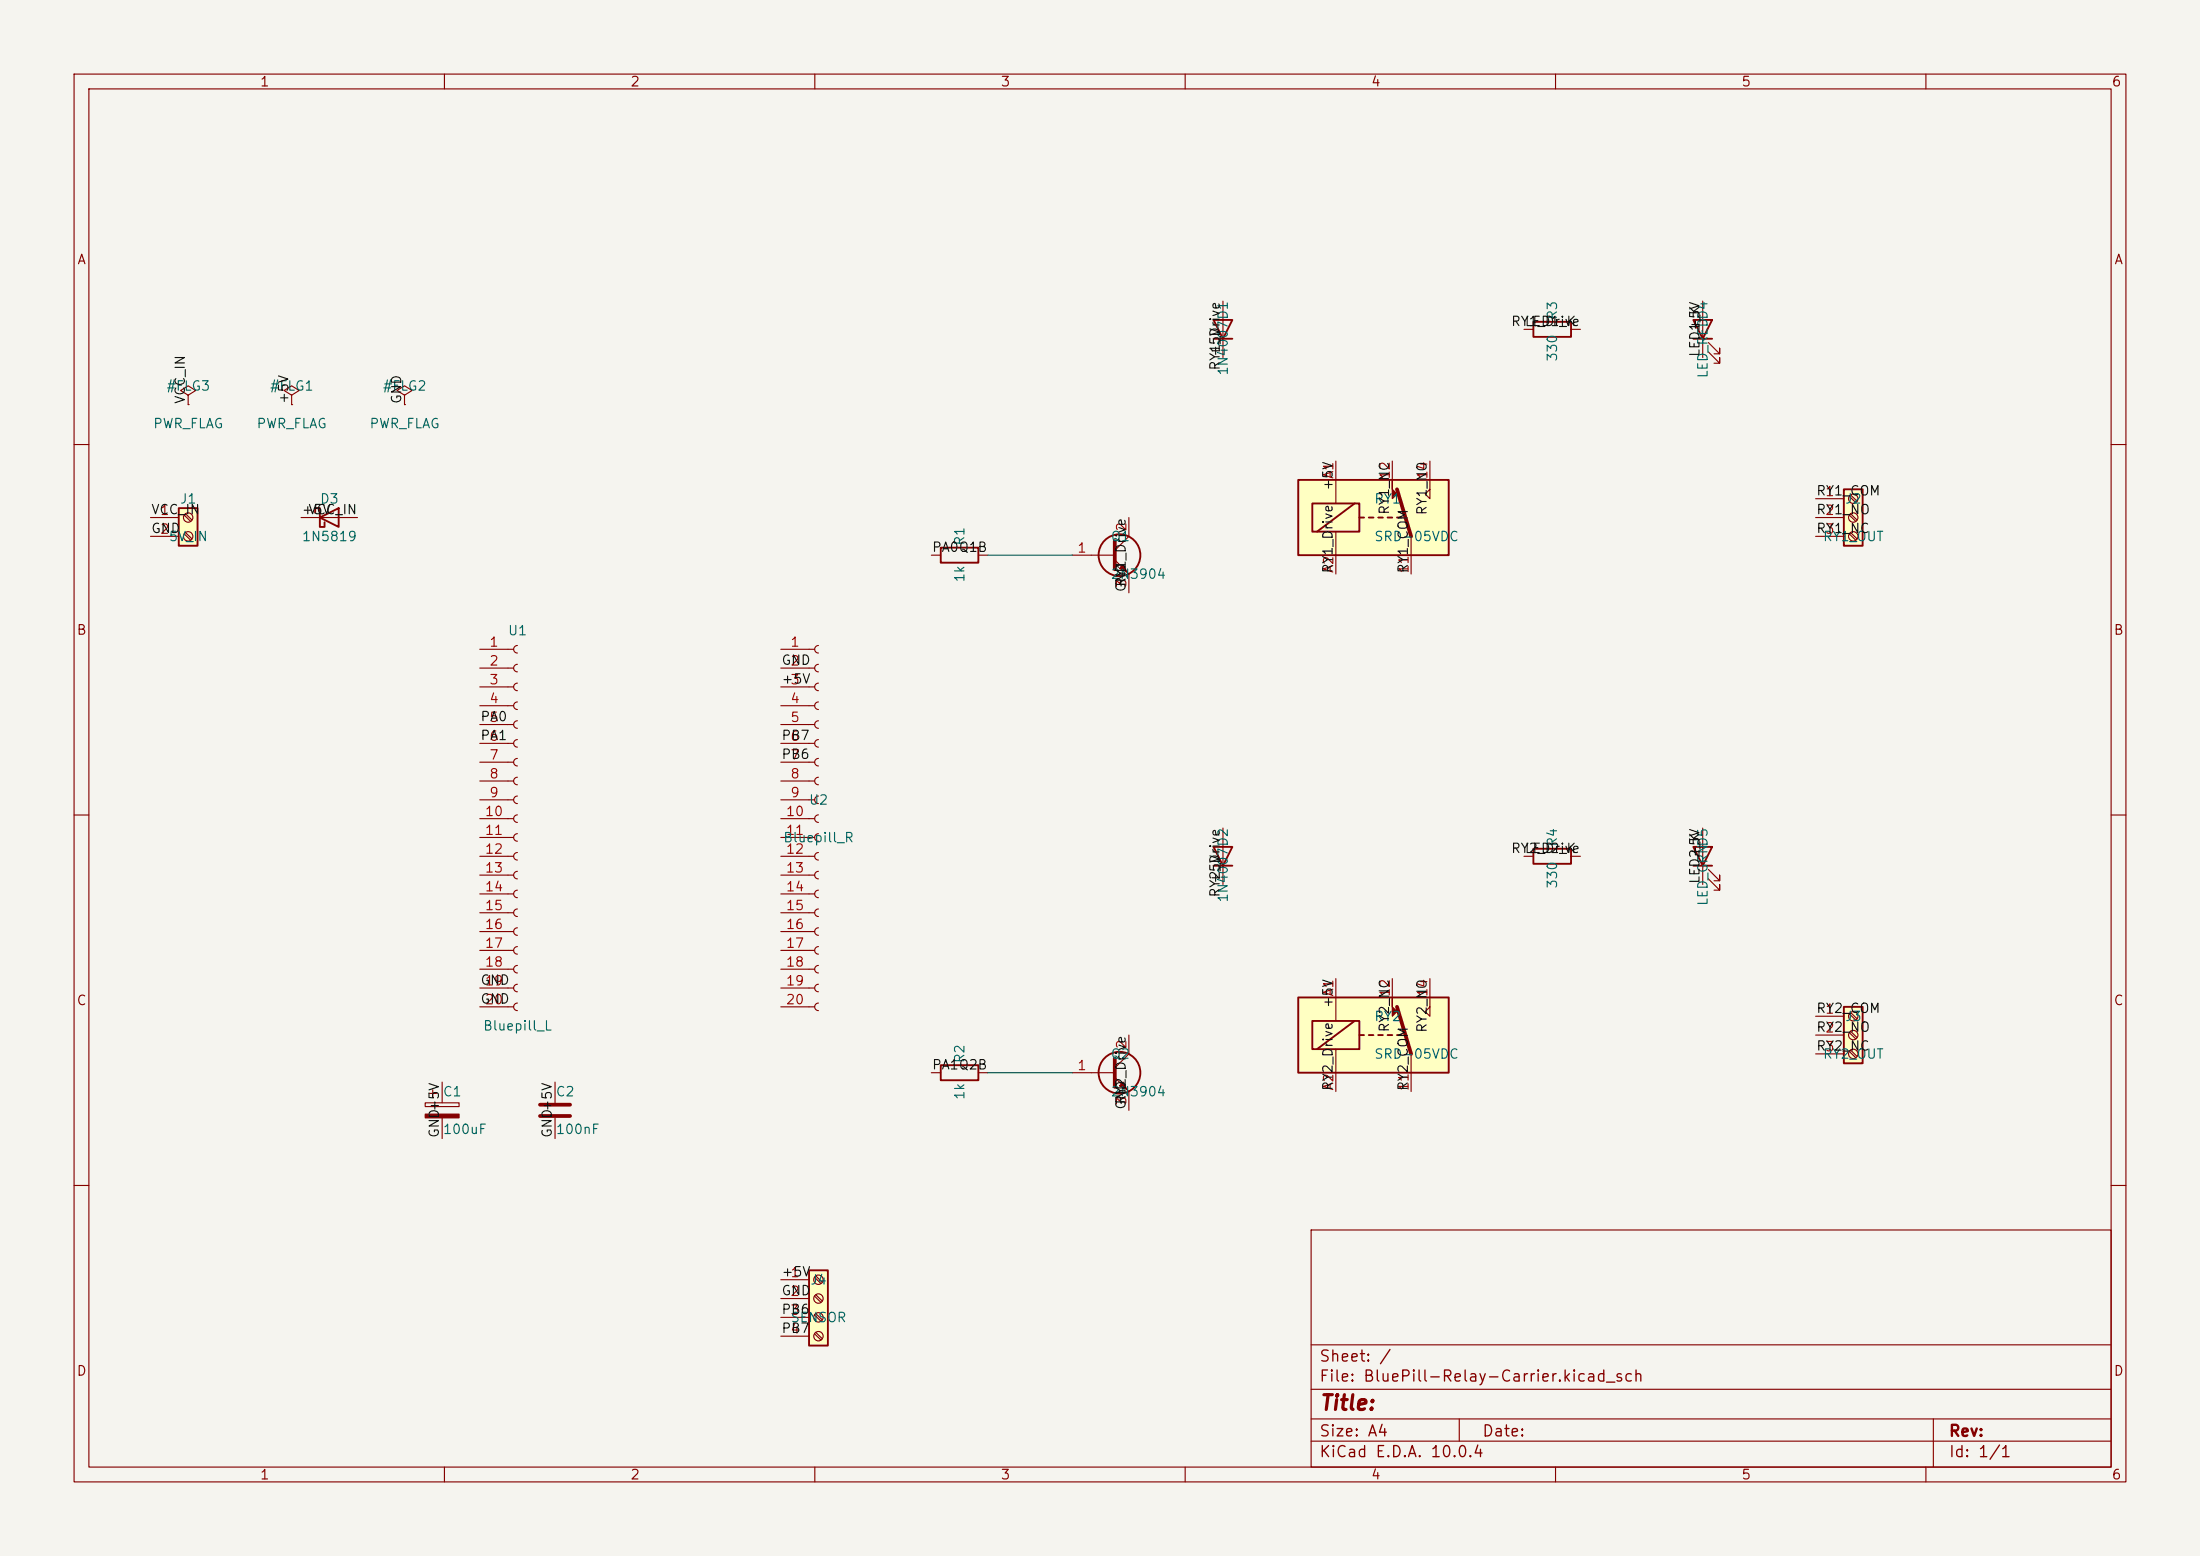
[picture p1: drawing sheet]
<svg xmlns="http://www.w3.org/2000/svg" width="297mm" height="210mm" viewBox="0 0 297 210" stroke-linecap="round" stroke-linejoin="round" font-family="sans-serif">
<path d="M0 0h297v210h-297z" fill="#f5f4ef" stroke="#f5f4ef" stroke-width=".14"/>
<g fill="none" stroke="#840000" stroke-width=".15">
<path d="M10 10h277v190h-277zM12 12h273v186h-273zM60 10v2M110 10v2M160 10v2M210 10v2M260 10v2M10 60h2M40.6 69.9h7.7M125.7 74.9h1.3M132.1 74.9h1.2M144.8 74.9h5.7"/>
<path d="M150.5 75.6l1.9 1.9v2.5M152.4 69.9v2.5l-1.9 1.9M285 60h2M10 110h2M285 110h2M10 160h2M177 166h108v32h-108zM285 160h2M60 198v2M110 198v2M160 198v2M177 194.5h108"/>
<path d="M177 191.5h108M177 187.5h108M177 181.5h108M197 191.5v3M210 198v2M260 198v2M261 191.5v6.5"/>
</g>
<g fill="none" stroke="#840000" stroke-width=".25">
<path d="M42.5 69.2v-.6h.7v2.5h.6v-.6M43.2 69.9l2.5-1.3v2.5zM127 73.9h5.1v2h-5.1z"/>
<circle cx="151.1" cy="74.9" r="2.82"/>
</g>
<path d="M150.5 73v3.8" fill="none" stroke="#840000" stroke-width=".51"/>
<path d="M151.1 76.7l.5-.5 .5 1z" fill="#840000" stroke="#840000" stroke-width=".15"/>
<path d="M24.1 68.6h2.6v5.1h-2.6z" fill="#ffffc2"/>
<path d="M24.1 68.6h2.6v5.1h-2.6zM127 143.8h5.1v2h-5.1z" fill="none" stroke="#840000" stroke-width=".25"/>
<g fill="none" stroke="#840000" stroke-width=".15">
<path d="M25.4 53.3l1-.6-1-.6-1 .6 1 .6v1.3M25.4 54.6h.1M20.3 69.9h3.8M20.3 72.4h3.8M24.9 69.5l.8 .9M24.9 72.1l.8 .8M25 69.3l.9 .9M25 71.9l.9 .8M64.8 87.6h4.5M64.8 90.2h4.5M64.8 92.7h4.5M64.8 95.3h4.5"/>
<path d="M64.8 97.8h4.5M69.8 87.1a.51 .51 0 0 0-.5 .5 .51 .51 0 0 0 .5 .5M69.8 89.7a.51 .51 0 0 0-.5 .5 .51 .51 0 0 0 .5 .5M69.8 92.2a.51 .51 0 0 0-.5 .5 .51 .51 0 0 0 .5 .5M69.8 94.7a.51 .51 0 0 0-.5 .6 .51 .51 0 0 0 .5 .5M69.8 97.3a.51 .51 0 0 0-.5 .5 .51 .51 0 0 0 .5 .5M69.8 99.8a.51 .51 0 0 0-.5 .5 .51 .51 0 0 0 .5 .5M64.8 100.3h4.5M64.8 102.9h4.5M64.8 105.4h4.5M64.8 108h4.5M64.8 110.5h4.5"/>
<path d="M64.8 113h4.5M64.8 115.6h4.5M64.8 118.1h4.5M69.8 102.4a.51 .51 0 0 0-.5 .5 .51 .51 0 0 0 .5 .5M69.8 104.9a.51 .51 0 0 0-.5 .5 .51 .51 0 0 0 .5 .5M69.8 107.4a.51 .51 0 0 0-.5 .6 .51 .51 0 0 0 .5 .5M69.8 110a.51 .51 0 0 0-.5 .5 .51 .51 0 0 0 .5 .5M69.8 112.5a.51 .51 0 0 0-.5 .5 .51 .51 0 0 0 .5 .5M69.8 115.1a.51 .51 0 0 0-.5 .5 .51 .51 0 0 0 .5 .5M69.8 117.6a.51 .51 0 0 0-.5 .5 .51 .51 0 0 0 .5 .5M64.8 120.7h4.5M64.8 123.2h4.5"/>
<path d="M64.8 125.7h4.5M64.8 128.3h4.5M64.8 130.8h4.5M64.8 133.4h4.5M64.8 135.9h4.5M69.8 120.1a.51 .51 0 0 0-.5 .6 .51 .51 0 0 0 .5 .5M69.8 122.7a.51 .51 0 0 0-.5 .5 .51 .51 0 0 0 .5 .5M69.8 125.2a.51 .51 0 0 0-.5 .5 .51 .51 0 0 0 .5 .5M69.8 127.8a.51 .51 0 0 0-.5 .5 .51 .51 0 0 0 .5 .5M69.8 130.3a.51 .51 0 0 0-.5 .5 .51 .51 0 0 0 .5 .5M69.8 132.8a.51 .51 0 0 0-.5 .6 .51 .51 0 0 0 .5 .5M69.8 135.4a.51 .51 0 0 0-.5 .5 .51 .51 0 0 0 .5 .5"/>
<path d="M57.4 148.8h4.6v.6h-4.6zM57.9 147.6h1M58.4 147.1v1M59.7 146.1v2.7M59.7 150.9v2.8M125.7 144.8h1.3M132.1 144.8h1.2"/>
<circle cx="25.4" cy="72.4" r=".63"/>
<circle cx="25.4" cy="69.8" r=".63"/>
</g>
<path d="M57.4 150.4h4.6v.5h-4.6z" fill="#840000" stroke="#840000" stroke-width=".15"/>
<path d="M109.2 171.5h2.6v10.1h-2.6z" fill="#ffffc2"/>
<g fill="none" stroke="#840000" stroke-width=".25">
<path d="M109.2 171.5h2.6v10.1h-2.6z"/>
<circle cx="151.1" cy="144.8" r="2.82"/>
</g>
<g fill="none" stroke="#840000" stroke-width=".15">
<path d="M39.4 53.3l1-.6-1-.6-1 .6 1 .6v1.3M39.4 54.6h.1M54.6 53.3l1-.6-1-.6-1 .6 1 .6v1.3M54.6 54.6h.1M105.4 87.6h4.6M105.4 90.2h4.6M105.4 92.7h4.6M105.4 95.3h4.6M105.4 97.8h4.6M110.5 87.1a.51 .51 0 0 0-.5 .5 .51 .51 0 0 0 .5 .5M110.5 89.7a.51 .51 0 0 0-.5 .5 .51 .51 0 0 0 .5 .5M110.5 92.2a.51 .51 0 0 0-.5 .5 .51 .51 0 0 0 .5 .5"/>
<path d="M110.5 94.7a.51 .51 0 0 0-.5 .6 .51 .51 0 0 0 .5 .5M110.5 97.3a.51 .51 0 0 0-.5 .5 .51 .51 0 0 0 .5 .5M110.5 99.8a.51 .51 0 0 0-.5 .5 .51 .51 0 0 0 .5 .5M105.4 100.3h4.6M105.4 102.9h4.6M105.4 105.4h4.6M105.4 108h4.6M105.4 110.5h4.6M105.4 113h4.6M105.4 115.6h4.6M105.4 118.1h4.6M110.5 102.4a.51 .51 0 0 0-.5 .5 .51 .51 0 0 0 .5 .5"/>
<path d="M110.5 104.9a.51 .51 0 0 0-.5 .5 .51 .51 0 0 0 .5 .5M110.5 107.4a.51 .51 0 0 0-.5 .6 .51 .51 0 0 0 .5 .5M110.5 110a.51 .51 0 0 0-.5 .5 .51 .51 0 0 0 .5 .5M110.5 112.5a.51 .51 0 0 0-.5 .5 .51 .51 0 0 0 .5 .5M110.5 115.1a.51 .51 0 0 0-.5 .5 .51 .51 0 0 0 .5 .5M110.5 117.6a.51 .51 0 0 0-.5 .5 .51 .51 0 0 0 .5 .5M105.4 120.7h4.6M105.4 123.2h4.6M105.4 125.7h4.6M105.4 128.3h4.6M105.4 130.8h4.6M105.4 133.4h4.6"/>
<path d="M105.4 135.9h4.6M110.5 120.1a.51 .51 0 0 0-.5 .6 .51 .51 0 0 0 .5 .5M110.5 122.7a.51 .51 0 0 0-.5 .5 .51 .51 0 0 0 .5 .5M110.5 125.2a.51 .51 0 0 0-.5 .5 .51 .51 0 0 0 .5 .5M110.5 127.8a.51 .51 0 0 0-.5 .5 .51 .51 0 0 0 .5 .5M110.5 130.3a.51 .51 0 0 0-.5 .5 .51 .51 0 0 0 .5 .5M110.5 132.8a.51 .51 0 0 0-.5 .6 .51 .51 0 0 0 .5 .5M110.5 135.4a.51 .51 0 0 0-.5 .5 .51 .51 0 0 0 .5 .5M152.4 139.7v2.5l-1.9 1.9M74.9 146.1v2.7M74.9 150.9v2.8M144.8 144.8h5.7"/>
<path d="M150.5 145.4l1.9 1.9v2.6M105.4 172.7h3.8M105.4 175.3h3.8M105.4 177.8h3.8M110 172.4l.8 .8M110 174.9l.8 .9M110 177.5l.8 .8M110.1 172.2l.9 .9M110.1 174.8l.9 .8M110.1 177.3l.9 .8M110.1 179.8l.9 .9M105.4 180.3h3.8"/>
<path d="M110 180l.8 .8"/>
<circle cx="110.5" cy="175.3" r=".63"/>
<circle cx="110.5" cy="172.7" r=".63"/>
<circle cx="110.5" cy="177.8" r=".63"/>
<circle cx="110.5" cy="180.3" r=".63"/>
</g>
<path d="M72.9 149.1h4.1M72.9 150.6h4.1M150.5 142.9v3.8" fill="none" stroke="#840000" stroke-width=".51"/>
<path d="M151.1 146.6l.5-.5 .5 1z" fill="#840000" stroke="#840000" stroke-width=".15"/>
<path d="M175.3 64.8h20.3v10.1h-20.3z" fill="#ffffc2"/>
<path d="M165.1 40.6v7.7M229.9 40.6v7.7M230.6 47.5l1.6 1.5v-.7v.7h-.8M230.6 46.2l1.6 1.6v-.8v.8h-.8M180.3 62.2v5.7M180.3 71.8v5.7M188 62.2v2.6M190.5 72.4v5.1M193 62.2v5.1l-.6-.6 .6-.7" fill="none" stroke="#840000" stroke-width=".15"/>
<path d="M163.8 43.2h2.6l-1.3 2.5zM163.8 45.7h2.6M228.6 43.2h2.5l-1.2 2.5zM228.6 45.7h2.5M175.3 64.8h20.3v10.1h-20.3zM177.2 67.9h6.3v3.9h-6.3zM182.9 67.9l-5.1 3.9M183.5 69.9h.6M184.8 69.9h.6M186.1 69.9h.6M187.3 69.9h.7M188.6 69.9h.6" fill="none" stroke="#840000" stroke-width=".25"/>
<path d="M188 64.8v1.2l.6 .7-.6 .6z" fill="#840000" stroke="#840000" stroke-width=".15"/>
<path d="M188.6 66l1.9 6.4" fill="none" stroke="#840000" stroke-width=".51"/>
<path d="M248.9 66h2.6v7.7h-2.6z" fill="#ffffc2"/>
<path d="M207 43.4h5.1v2.1h-5.1zM248.9 66h2.6v7.7h-2.6zM163.8 114.3h2.6l-1.3 2.5zM163.8 116.8h2.6M228.6 114.3h2.5l-1.2 2.5zM228.6 116.8h2.5" fill="none" stroke="#840000" stroke-width=".25"/>
<g fill="none" stroke="#840000" stroke-width=".15">
<path d="M205.7 44.5h1.3M212.1 44.5h1.3M245.1 67.3h3.8M245.1 69.9h3.8M245.1 72.4h3.8M249.7 67l.8 .8M249.7 69.5l.8 .9M249.7 72.1l.8 .8M249.8 66.8l.9 .8M249.8 69.3l.9 .9M249.8 71.9l.9 .8M165.1 111.8v7.6"/>
<path d="M229.9 111.8v7.6M230.6 118.6l1.6 1.5v-.7v.7h-.8M230.6 117.3l1.6 1.6v-.8v.8h-.8"/>
<circle cx="250.2" cy="67.3" r=".63"/>
<circle cx="250.2" cy="72.4" r=".63"/>
<circle cx="250.2" cy="69.8" r=".63"/>
</g>
<path d="M248.9 135.9h2.6v7.6h-2.6z" fill="#ffffc2"/>
<path d="M207 114.6h5.1v2h-5.1zM248.9 135.9h2.6v7.6h-2.6z" fill="none" stroke="#840000" stroke-width=".25"/>
<g fill="none" stroke="#840000" stroke-width=".15">
<path d="M205.7 115.6h1.3M212.1 115.6h1.3M245.1 137.2h3.8M245.1 139.7h3.8M249.7 136.8l.8 .9M249.7 139.4l.8 .8M249.8 136.7l.9 .8M249.8 139.2l.9 .8M245.1 142.2h3.8M249.7 141.9l.8 .8M249.8 141.7l.9 .9"/>
<circle cx="250.2" cy="137.2" r=".63"/>
<circle cx="250.2" cy="139.7" r=".63"/>
<circle cx="250.2" cy="142.2" r=".63"/>
</g>
<path d="M175.3 134.6h20.3v10.2h-20.3z" fill="#ffffc2"/>
<path d="M180.3 132.1v5.7M188 132.1v2.5M193 132.1v5.1l-.6-.7 .6-.6M180.3 141.6v5.7M190.5 142.2v5.1" fill="none" stroke="#840000" stroke-width=".15"/>
<path d="M175.3 134.6h20.3v10.2h-20.3zM177.2 137.8h6.3v3.8h-6.3zM182.9 137.8l-5.1 3.8M183.5 139.7h.6M184.8 139.7h.6M186.1 139.7h.6M187.3 139.7h.7M188.6 139.7h.6" fill="none" stroke="#840000" stroke-width=".25"/>
<path d="M188 134.6v1.3l.6 .6-.6 .7z" fill="#840000" stroke="#840000" stroke-width=".15"/>
<path d="M188.6 135.9l1.9 6.3" fill="none" stroke="#840000" stroke-width=".51"/>
<path d="M133.3 74.9h11.5M133.3 144.8h11.5" fill="none" stroke="#009600" stroke-width=".15"/>
<text font-size="2" fill="#840000" x="178" y="190.8">Title:</text>
<g font-size="1.5" fill="#840000">
<text x="178" y="184.2">Sheet: /</text>
<text x="178" y="186.9">File: BluePill-Relay-Carrier.kicad_sch</text>
<text x="178" y="197.1">KiCad E.D.A. 10.0.4</text>
<text x="178" y="194.3">Size: A4</text>
<text x="200" y="194.3">Date:</text>
<text x="263" y="194.3">Rev:</text>
<text x="263" y="197.1">Id: 1/1</text>
</g>
<g font-size="1.3" fill="#840000">
<text x="35" y="12">1</text>
<text x="85" y="12">2</text>
<text x="135" y="12">3</text>
<text x="185" y="12">4</text>
<text x="235" y="12">5</text>
<text x="285" y="12">6</text>
<text x="10.3" y="36">A</text>
<text x="285.3" y="36">A</text>
<text x="10.3" y="86">B</text>
<text x="285.3" y="86">B</text>
<text x="10.3" y="136">C</text>
<text x="285.3" y="136">C</text>
<text x="10.3" y="186">D</text>
<text x="285.3" y="186">D</text>
<text x="35" y="200">1</text>
<text x="85" y="200">2</text>
<text x="135" y="200">3</text>
<text x="185" y="200">4</text>
<text x="235" y="200">5</text>
<text x="285" y="200">6</text>
</g>
<g font-size="1.3" fill="#0f0f0f">
<text x="203.9" y="44.3">RY1_Drive</text>
<text x="205.7" y="44.3">LED1_K</text>
<text x="229.7" y="44.7" transform="rotate(-90 229.7 44.7)">+5V</text>
<text x="165" y="50.1" transform="rotate(-90 165 50.1)">RY1_Drive</text>
<text x="165" y="48.3" transform="rotate(-90 165 48.3)">+5V</text>
<text x="229.7" y="48.3" transform="rotate(-90 229.7 48.3)">LED1_K</text>
<text x="25.3" y="54.6" transform="rotate(-90 25.3 54.6)">VCC_IN</text>
<text x="39.2" y="54.6" transform="rotate(-90 39.2 54.6)">+5V</text>
<text x="54.5" y="54.6" transform="rotate(-90 54.5 54.6)">GND</text>
<text x="20.3" y="69.7">VCC_IN</text>
<text x="40.6" y="69.7">+5V</text>
<text x="41.5" y="69.7">VCC_IN</text>
<text x="180.2" y="66.3" transform="rotate(-90 180.2 66.3)">+5V</text>
<text x="187.8" y="69.6" transform="rotate(-90 187.8 69.6)">RY1_NC</text>
<text x="192.9" y="69.6" transform="rotate(-90 192.9 69.6)">RY1_NO</text>
<text x="245.1" y="67.2">RY1_COM</text>
<text x="245.1" y="69.7">RY1_NO</text>
<text x="20.3" y="72.3">GND</text>
<text x="125.7" y="74.8">PA0Q1B</text>
<text x="180.2" y="77.5" transform="rotate(-90 180.2 77.5)">RY1_Drive</text>
<text x="190.4" y="77.5" transform="rotate(-90 190.4 77.5)">RY1_COM</text>
<text x="245.1" y="72.3">RY1_NC</text>
<text x="152.3" y="80" transform="rotate(-90 152.3 80)">GND</text>
<text x="152.3" y="79.3" transform="rotate(-90 152.3 79.3)">RY1_Drive</text>
<text x="105.4" y="90">GND</text>
<text x="105.4" y="92.6">+5V</text>
<text x="64.8" y="97.7">PA0</text>
<text x="64.8" y="100.2">PA1</text>
<text x="105.4" y="100.2">PB7</text>
<text x="105.4" y="102.7">PB6</text>
<text x="165" y="119.4" transform="rotate(-90 165 119.4)">+5V</text>
<text x="203.9" y="115.4">RY2_Drive</text>
<text x="205.7" y="115.4">LED2_K</text>
<text x="229.7" y="119.4" transform="rotate(-90 229.7 119.4)">LED2_K</text>
<text x="229.7" y="115.8" transform="rotate(-90 229.7 115.8)">+5V</text>
<text x="165" y="121.2" transform="rotate(-90 165 121.2)">RY2_Drive</text>
<text x="64.8" y="133.2">GND</text>
<text x="64.8" y="135.8">GND</text>
<text x="180.2" y="136.2" transform="rotate(-90 180.2 136.2)">+5V</text>
<text x="245.1" y="137">RY2_COM</text>
<text x="187.8" y="139.4" transform="rotate(-90 187.8 139.4)">RY2_NC</text>
<text x="192.9" y="139.5" transform="rotate(-90 192.9 139.5)">RY2_NO</text>
<text x="245.1" y="142.1">RY2_NC</text>
<text x="245.1" y="139.6">RY2_NO</text>
<text x="125.7" y="144.7">PA1Q2B</text>
<text x="152.3" y="149.9" transform="rotate(-90 152.3 149.9)">GND</text>
<text x="152.3" y="149.2" transform="rotate(-90 152.3 149.2)">RY2_Drive</text>
<text x="180.2" y="147.3" transform="rotate(-90 180.2 147.3)">RY2_Drive</text>
<text x="190.4" y="147.3" transform="rotate(-90 190.4 147.3)">RY2_COM</text>
<text x="59.6" y="153.7" transform="rotate(-90 59.6 153.7)">GND+5V</text>
<text x="74.8" y="153.7" transform="rotate(-90 74.8 153.7)">GND+5V</text>
<text x="105.4" y="172.6">+5V</text>
<text x="105.4" y="175.1">GND</text>
<text x="105.4" y="177.7">PB6</text>
<text x="105.4" y="180.2">PB7</text>
</g>
<g font-size="1.3" fill="#006464">
<text x="210.5" y="43.3" transform="rotate(-90 210.5 43.3)">R3</text>
<text x="22.4" y="53">#FLG3</text>
<text x="36.3" y="53">#FLG1</text>
<text x="51.6" y="53">#FLG2</text>
<text x="166.1" y="50.8" transform="rotate(-90 166.1 50.8)">1N4007D1</text>
<text x="210.5" y="48.9" transform="rotate(-90 210.5 48.9)">330</text>
<text x="230.8" y="51.1" transform="rotate(-90 230.8 51.1)">LED_REDD4</text>
<text x="20.6" y="58.1">PWR_FLAG</text>
<text x="34.6" y="58.1">PWR_FLAG</text>
<text x="49.8" y="58.1">PWR_FLAG</text>
<text x="24.2" y="68.3">J1</text>
<text x="43.1" y="68.3">D3</text>
<text x="185.4" y="68.3">RY1</text>
<text x="249" y="68.3">J2</text>
<text x="22.7" y="73.4">5V_IN</text>
<text x="40.7" y="73.4">1N5819</text>
<text x="130.5" y="73.7" transform="rotate(-90 130.5 73.7)">R1</text>
<text x="149.9" y="73.4">Q1</text>
<text x="185.4" y="73.4">SRD-05VDC</text>
<text x="246" y="73.4">RY1_OUT</text>
<text x="130.5" y="78.7" transform="rotate(-90 130.5 78.7)">1k</text>
<text x="149.9" y="78.4">2N3904</text>
<text x="68.5" y="86.1">U1</text>
<text x="109.1" y="108.9">U2</text>
<text x="105.6" y="114">Bluepill_R</text>
<text x="210.5" y="114.4" transform="rotate(-90 210.5 114.4)">R4</text>
<text x="230.8" y="114.4" transform="rotate(-90 230.8 114.4)">D5</text>
<text x="166.1" y="121.9" transform="rotate(-90 166.1 121.9)">1N4007D2</text>
<text x="210.5" y="120" transform="rotate(-90 210.5 120)">330</text>
<text x="230.8" y="122.4" transform="rotate(-90 230.8 122.4)">LED_GRN</text>
<text x="65.1" y="139.4">Bluepill_L</text>
<text x="130.5" y="143.6" transform="rotate(-90 130.5 143.6)">R2</text>
<text x="149.9" y="143.2">Q2</text>
<text x="185.4" y="138.1">RY2</text>
<text x="185.4" y="143.2">SRD-05VDC</text>
<text x="246" y="143.2">RY2_OUT</text>
<text x="249" y="138.1">J3</text>
<text x="59.7" y="148.3">C1</text>
<text x="74.9" y="148.3">C2</text>
<text x="130.5" y="148.5" transform="rotate(-90 130.5 148.5)">1k</text>
<text x="149.9" y="148.3">2N3904</text>
<text x="59.7" y="153.4">100uF</text>
<text x="74.9" y="153.4">100nF</text>
<text x="109.3" y="173.7">J4</text>
<text x="106.6" y="178.8">SENSOR</text>
</g>
<g font-size="1.3" fill="#a90000">
<text x="180.3" y="64.8" transform="rotate(-90 180.3 64.8)">A1</text>
<text x="187.9" y="64.8" transform="rotate(-90 187.9 64.8)">12</text>
<text x="193" y="64.8" transform="rotate(-90 193 64.8)">14</text>
<text x="21.5" y="69.8">1</text>
<text x="152.4" y="71.8" transform="rotate(-90 152.4 71.8)">2</text>
<text x="246.3" y="67.3">1</text>
<text x="246.3" y="69.8">2</text>
<text x="21.5" y="72.4">2</text>
<text x="145.3" y="74.9">1</text>
<text x="180.3" y="77.5" transform="rotate(-90 180.3 77.5)">A2</text>
<text x="190.5" y="77.5" transform="rotate(-90 190.5 77.5)">11</text>
<text x="246.3" y="72.4">3</text>
<text x="152.4" y="79.4" transform="rotate(-90 152.4 79.4)">3</text>
<text x="66" y="87.6">1</text>
<text x="106.6" y="87.6">1</text>
<text x="66" y="90.1">2</text>
<text x="66" y="92.7">3</text>
<text x="66" y="95.2">4</text>
<text x="106.6" y="90.1">2</text>
<text x="106.6" y="92.7">3</text>
<text x="106.6" y="95.2">4</text>
<text x="66" y="97.8">5</text>
<text x="66" y="100.3">6</text>
<text x="106.6" y="97.8">5</text>
<text x="106.6" y="100.3">6</text>
<text x="66" y="102.8">7</text>
<text x="66" y="105.4">8</text>
<text x="66" y="107.9">9</text>
<text x="106.6" y="102.8">7</text>
<text x="106.6" y="105.4">8</text>
<text x="106.6" y="107.9">9</text>
<text x="65.4" y="110.5">10</text>
<text x="65.4" y="113">11</text>
<text x="106" y="110.5">10</text>
<text x="106" y="113">11</text>
<text x="65.4" y="115.5">12</text>
<text x="65.4" y="118.1">13</text>
<text x="106" y="115.5">12</text>
<text x="106" y="118.1">13</text>
<text x="65.4" y="120.6">14</text>
<text x="65.4" y="123.2">15</text>
<text x="65.4" y="125.7">16</text>
<text x="106" y="120.6">14</text>
<text x="106" y="123.2">15</text>
<text x="106" y="125.7">16</text>
<text x="65.4" y="128.2">17</text>
<text x="65.4" y="130.8">18</text>
<text x="106" y="128.2">17</text>
<text x="106" y="130.8">18</text>
<text x="65.4" y="133.3">19</text>
<text x="65.4" y="135.9">20</text>
<text x="106" y="133.3">19</text>
<text x="106" y="135.9">20</text>
<text x="180.3" y="134.6" transform="rotate(-90 180.3 134.6)">A1</text>
<text x="187.9" y="134.7" transform="rotate(-90 187.9 134.7)">12</text>
<text x="193" y="134.7" transform="rotate(-90 193 134.7)">14</text>
<text x="246.3" y="137.1">1</text>
<text x="152.4" y="141.7" transform="rotate(-90 152.4 141.7)">2</text>
<text x="246.3" y="139.7">2</text>
<text x="246.3" y="142.2">3</text>
<text x="145.3" y="144.8">1</text>
<text x="152.4" y="149.3" transform="rotate(-90 152.4 149.3)">3</text>
<text x="180.3" y="147.3" transform="rotate(-90 180.3 147.3)">A2</text>
<text x="190.5" y="147.4" transform="rotate(-90 190.5 147.4)">11</text>
<text x="106.6" y="172.7">1</text>
<text x="106.6" y="175.2">2</text>
<text x="106.6" y="177.8">3</text>
<text x="106.6" y="180.3">4</text>
</g>
</svg>
